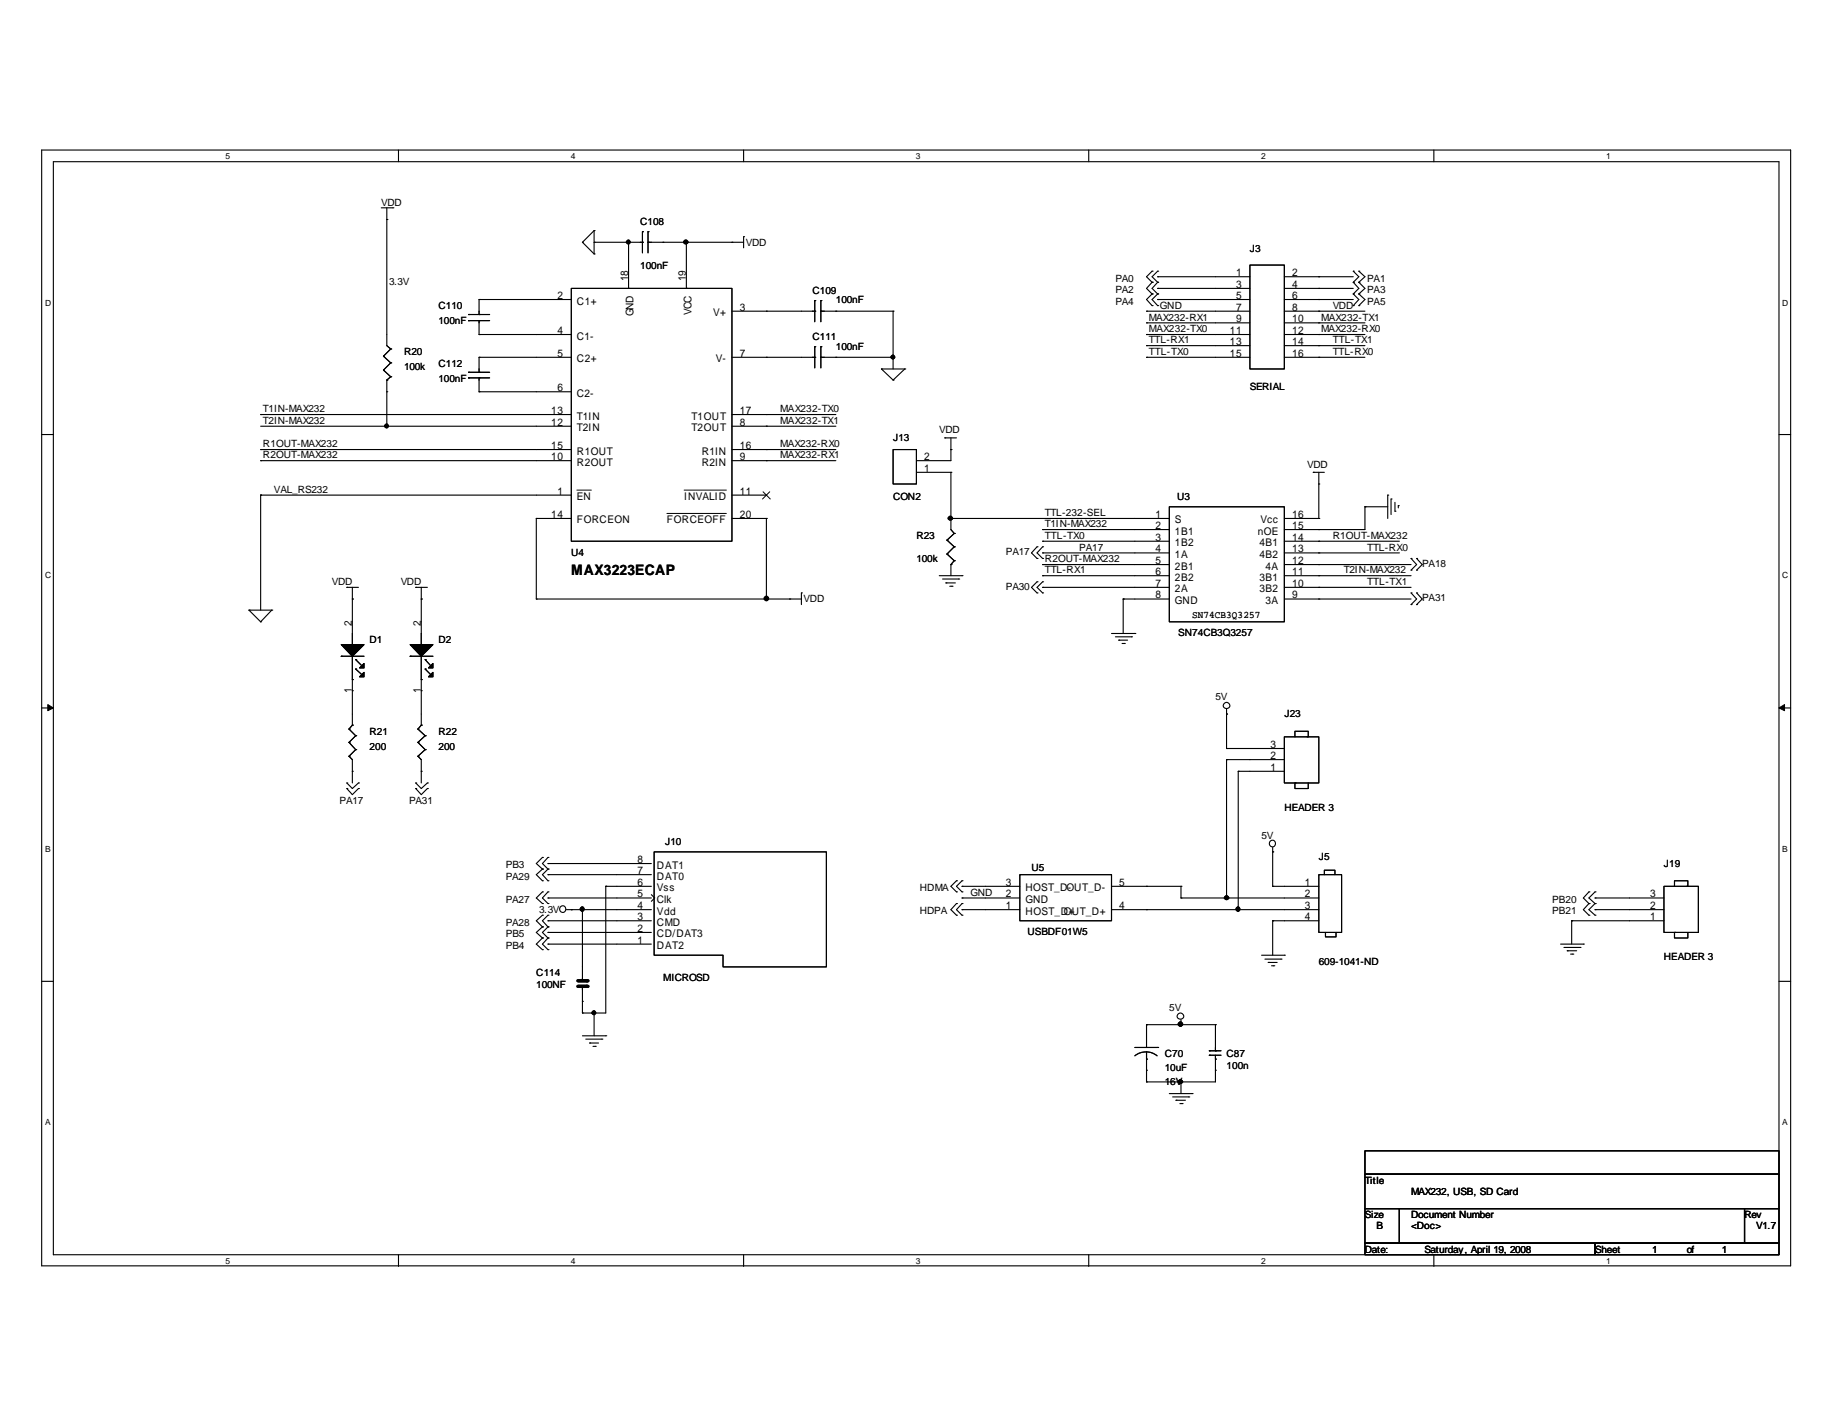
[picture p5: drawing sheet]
<svg xmlns="http://www.w3.org/2000/svg" width="279mm" height="216mm" viewBox="0 0 279 216" stroke-linecap="round" stroke-linejoin="round" font-family="sans-serif">
<g fill="none" stroke="#000" stroke-width=".17">
<path d="M6.3 22.9h266.5v170h-266.5zM8.1 24.6h262.9v166.6h-262.9zM58.1 31.7h1.8M58.9 33.4h.1M58.9 31.7v21l.6 .5M59.9 31.7h.1M60.7 22.9v1.7M88.7 36.9h.1M88.7 36.9l1.8 1.8M90.5 36.9h.1M90.5 35.1h.1M90.5 38.7h.1"/>
<path d="M90.5 36.9h7.4M90.5 35.1v3.6M90.5 35.1l-1.8 1.8M95.8 36.9h.1M95.8 36.9v7M97.9 36.9h.1M97.9 35.3h.1M97.9 35.3v3.2M98.7 35.3h.1M98.7 36.9h.1M98.7 36.9h14.6M98.7 35.3v3.2"/>
<path d="M101 36.9h.1M104.6 36.9h.1M104.6 36.9v7M111.5 36.9h.1M113.3 36.1h.1M113.3 22.9v1.7M113.3 36.1v1.7M165.9 22.9v1.7M218.4 22.9v1.7M58.4 54.3h.1M58.4 56.4h.1M58.4 54.3l1.1 1"/>
<path d="M58.4 56.4l1.1 1M58.9 59.7h.1M58.9 57.9h.1M58.9 57.9v7M59.5 53.2h.1M59.5 55.3h.1M59.5 57.4h.1M59.5 53.2l-1.1 1.1M59.5 55.3l-1.1 1.1M59.5 57.4l-.6 .5M71.4 47.9h.1M71.4 48.9h.1"/>
<path d="M71.4 56.7h.1M71.4 57.6h.1M71.4 47.9h3.2M71.4 48.9h3.2M71.4 56.7h3.2M71.4 57.6h3.2M73 59.7h.1M73 45.6h.1M73 51h.1M73 54.4h.1M73 48.9h.1M73 47.9h.1"/>
<path d="M73 57.6h.1M73 56.7h.1M73 54.4h14M73 59.7h14M73 45.6h14M73 51h14M73 45.6v2.3M73 48.9v2.1M73 54.4v2.3M73 57.6v2.1M87 43.9h24.5v38.6h-24.5zM95.8 43.9h.1"/>
<path d="M104.6 43.9h.1M111.5 47.4h12.6M111.5 54.4h12.6M116.8 47.4h.1M116.8 54.4h.1M124.1 54.4h.1M124.1 52.8h.1M124.1 47.4h.1M124.1 45.8h.1M124.1 45.8v3.2M124.1 52.8v3.2M125.1 52.8h.1"/>
<path d="M125.1 54.4h.1M125.1 45.8h.1M125.1 47.4h.1M125.1 47.4h11M125.1 54.4h11M125.1 45.8v3.2M125.1 52.8v3.2M127.3 47.4h.1M127.3 54.4h.1M134.3 56.2h.1M134.3 56.2h3.5M134.3 56.2l1.8 1.7"/>
<path d="M136.1 54.4h.1M136.1 47.4h.1M136.1 57.9h.1M136.1 47.4v8.8M137.8 56.2h.1M137.8 56.2l-1.7 1.7M174.7 47.4h.1M174.7 51h.1M174.7 49.2h.1M174.7 54.4h.1M174.7 52.7h.1M174.7 47.4h15.7"/>
<path d="M174.7 54.4h15.7M174.7 51h15.7M174.7 49.2h15.7M174.7 52.7h15.7M175.5 41.3h.1M175.5 43h.1M175.5 44.8h.1M175.5 46.6h.1M175.5 41.3l-.8 .9 .8 .8M175.5 43l-.8 .9 .8 .9M175.5 44.8l-.8 .8 .8 1M176.4 42.2h.1"/>
<path d="M176.4 43.9h.1M176.4 45.6h.1M176.4 41.3h.1M176.4 43h.1M176.4 44.8h.1M176.4 46.6h.1M176.4 45.6h14M176.4 42.2h14M176.4 43.9h14M176.4 41.3l-.9 .9 .9 .8M176.4 43l-.9 .9 .9 .9M176.4 44.8l-.9 .8 .9 1"/>
<path d="M190.4 40.4h5.3v15.8h-5.3zM195.7 47.4h12.2M195.7 54.4h12.2M195.7 45.6h10.5M195.7 51h12.2M195.7 42.2h10.5M195.7 43.9h10.5M195.7 49.2h12.2M195.7 52.7h12.2M200.9 42.2h.1M200.9 43.9h.1M200.9 45.6h.1"/>
<path d="M200.9 47.4h.1M200.9 51h.1M200.9 49.2h.1M200.9 54.4h.1M200.9 52.7h.1M206.2 41.3h.1M206.2 43h.1M206.2 44.8h.1M206.2 46.6h.1M206.2 41.3l.8 .9-.8 .8M206.2 43l.8 .9-.8 .9M206.2 44.8l.8 .8-.8 1"/>
<path d="M207 41.3h.1M207 43h.1M207 44.8h.1M207 46.6h.1M207 41.3l.9 .9-.9 .8M207 43l.9 .9-.9 .9M207 44.8l.9 .8-.9 1M6.3 66.2h1.8M39.7 75.4h.1M39.7 68.5h.1M39.7 70.2h.1M39.7 63.2h.1"/>
<path d="M39.7 68.5h47.3M39.7 63.2h47.3M39.7 64.9h47.3M39.7 70.2h47.3M39.7 75.4h47.3M39.7 75.4v17.6M58.9 64.9h.1M81.7 79h.1M81.7 79v12.3M81.7 79h5.3M111.5 68.5h15.8M111.5 63.2h15.8"/>
<path d="M111.5 64.9h15.8M111.5 70.2h15.8M111.5 75.4h5.3M111.5 79h5.3M116.8 68.5h.1M116.8 63.2h.1M116.8 64.9h.1M116.8 79h.1M116.8 70.2h.1M116.8 79v12.3M136.1 68.5h3.5v5.2h-3.5zM139.6 72h5.3"/>
<path d="M143.9 66.7h.1M143.9 66.7h1.8M144.9 79h.1M144.9 68.5h.1M144.9 72h.1M144.9 66.7v3.5h-5.3M144.9 79h33.2M144.9 72v8.7l.5 .6M178.1 77.2h17.6v17.5h-17.6zM195.7 79h5.2M200.1 72h.1M200.1 72h1.7"/>
<path d="M200.9 79h.1M200.9 73.7h.1M200.9 72v7M207.9 77.2h.1M207.9 77.2v3.5h-12.2M207.9 77.2h3.5M211.4 75.4h.1M211.4 75.4v3.6M211.9 76h.1M211.9 76v2.4M212.5 77.9h.1M212.5 76.5v1.4"/>
<path d="M213 77h.1M213 77v.4M271 66.2h1.8M37.9 93h.1M37.9 93h3.5M37.9 93l1.8 1.7M39.7 94.7h.1M41.4 93h.1M41.4 93l-1.7 1.7M52 100h.1M52 100h3.5M52.8 89.5h.1"/>
<path d="M52.8 89.5h1.8M53.7 91.3h.1M53.7 98.2h.1M53.7 89.5v8.7M53.7 100v10.5M62.5 100h.1M62.5 100h3.5M63.3 89.5h.1M63.3 89.5h1.8M64.2 91.3h.1M64.2 98.2h.1M64.2 89.5v8.7"/>
<path d="M64.2 100v10.5M81.7 91.3h.1M81.7 91.3h40.4M116.8 91.3h.1M120.3 91.3h.1M122.1 90.3h.1M122.1 90.3v1.8M143.1 87.7h3.5M143.6 88.2h2.4M144.1 88.8h.1M144.1 88.8h1.4M144.3 82.3h.1"/>
<path d="M144.3 84.4h.1M144.3 82.3l1.1 1M144.3 84.4l1.1 1M144.7 89.3h.3M144.9 86h.1M144.9 86v1.7M145 89.3h.1M145.4 81.3h.1M145.4 83.3h.1M145.4 85.4h.1M145.4 81.3l-1.1 1M145.4 83.3l-1.1 1.1"/>
<path d="M145.4 85.4l-.5 .6M146 88.2h.1M146.6 87.7h.1M158 88.6h.1M158 90.3h.1M158 83.3h.1M158 85.1h.1M158 88.6l-.9 .9 .9 .8M158 83.3l-.9 .9 .9 .9M158.8 89.5h.1M158.8 86h.1M158.8 87.7h.1"/>
<path d="M158.8 80.7h.1M158.8 84.2h.1M158.8 82.5h.1M158.8 88.6h.1M158.8 90.3h.1M158.8 83.3h.1M158.8 85.1h.1M158.8 80.7h19.3M158.8 86h19.3M158.8 82.5h19.3M158.8 84.2h19.3M158.8 89.5h19.3"/>
<path d="M158.8 87.7h19.3M158.8 88.6l-.8 .9 .8 .8M158.8 83.3l-.8 .9 .8 .9M169.3 96.5h3.6M169.9 97h2.5M170.4 97.5h.1M170.4 97.5h1.4M170.9 98h.4M171.1 91.3h.1M171.1 91.3h7M171.1 91.3v5.2M171.3 98h.1"/>
<path d="M172.4 97h.1M172.9 96.5h.1M195.7 91.3h19.3M195.7 86h19.3M195.7 82.5h17.5M195.7 84.2h17.5M195.7 89.5h19.3M195.7 87.7h19.3M200.9 80.7h.1M200.9 86h.1M200.9 82.5h.1M200.9 84.2h.1"/>
<path d="M200.9 91.3h.1M200.9 89.5h.1M200.9 87.7h.1M215 86.9h.1M215 85.1h.1M215 92.1h.1M215 90.3h.1M215 85.1l.8 .9-.8 .9M215 90.3l.8 1-.8 .8M215.8 86.9h.1M215.8 85.1h.1M215.8 92.1h.1"/>
<path d="M215.8 90.3h.1M215.8 85.1l.9 .9-.9 .9M215.8 90.3l.9 1-.9 .8M6.3 107.9h1.8M52.8 119.3h.1M52.8 119.3l.9 .8 .9-.8M53.2 115.2h.1M53.2 113.1h.1M53.2 111.1h.1M53.2 115.2l.5 .5v3.6M53.2 113.1l1 1.1M53.2 111.1l1 1"/>
<path d="M53.7 105.2h.1M53.7 117.5h.1M53.7 110.5h.1M53.7 103.5h.1M53.7 110.5l-.5 .6M54.2 114.2h.1M54.2 112.1h.1M54.2 100.5h.1M54.2 101.9h.1M54.2 114.2l-1 1M54.2 112.1l-1 1M54.2 100.5l.9 .9"/>
<path d="M54.2 101.9l.9 .9M54.6 119.3h.1M63.3 119.3h.1M63.3 119.3l.9 .8 .9-.8M63.7 115.2h.1M63.7 113.1h.1M63.7 111.1h.1M63.7 115.2l.5 .5v3.6M63.7 113.1l1.1 1.1M63.7 111.1l1.1 1M64.2 105.2h.1M64.2 117.5h.1"/>
<path d="M64.2 110.5h.1M64.2 103.5h.1M64.2 110.5l-.5 .6M64.8 114.2h.1M64.8 112.1h.1M64.8 100.5h.1M64.8 101.9h.1M64.8 114.2l-1.1 1M64.8 112.1l-1.1 1M64.8 100.5l.8 .9M64.8 101.9l.8 .9M65.1 119.3h.1"/>
<path d="M186.9 108.8h.1M186.9 114h.1M186.9 115.7h.1M186.9 108v6M186.9 115.7v21.1M186.9 114h8.8M186.9 115.7h8.8M188.6 117.5h.1M188.6 117.5h7.1M188.6 117.5v21.1M195.7 112.3h5.2v7h-5.2zM197.3 112.3v-.9h2v.9h-.2"/>
<path d="M197.4 119.3h-.1v.8h2v-.8M271 107.9h1.8M52.8 120.1h.1M52.8 120.1l.9 1 .9-1M54.6 120.1h.1M63.3 120.1h.1M63.3 120.1l.9 1 .9-1M65.1 120.1h.1M82.6 139.4h.1M82.6 130.6h.1M82.6 132.4h.1M82.6 134.2h.1"/>
<path d="M82.6 135.9h.1M82.6 137.7h.1M82.6 139.4l-.9 .9 .9 .9M82.6 130.6l-.9 1 .9 .8M82.6 132.4l-.9 .9 .9 .9M82.6 135.9l-.9 .9 .9 .9M83.5 131.6h.1M83.5 133.3h.1M83.5 136.8h.1M83.5 139.4h.1M83.5 130.6h.1M83.5 132.4h.1"/>
<path d="M83.5 134.2h.1M83.5 135.9h.1M83.5 137.7h.1M83.5 131.6h15.7M83.5 133.3h15.7M83.5 136.8h15.7M83.5 139.4l-.9 .9 .9 .9M83.5 130.6l-.9 1 .9 .8M83.5 132.4l-.9 .9 .9 .9M83.5 135.9l-.9 .9 .9 .9M86.3 138.6h12.9M87 138.6h.1"/>
<path d="M88.7 138.6h.1M88.7 138.6v10.8M92.3 135h.1M92.3 135h6.9M92.3 135v19.3h-3.6M99.2 136.3l.5 .5-.5 .5M99.7 129.8h26.2v17.5h-15.7v-1.8h-10.5zM145.7 134.2h.1M145.7 135.9h.1M145.7 137.7h.1M145.7 139.4h.1M145.7 134.2l-.8 .8 .8 .9"/>
<path d="M145.7 137.7l-.8 .9 .8 .8M146.6 136.8h.1M146.6 138.6h.1M146.6 135h.1M146.6 134.2h.1M146.6 135.9h.1M146.6 137.7h.1M146.6 139.4h.1M146.6 135h8.8M146.6 138.6h8.8M146.6 136.8h8.8M146.6 134.2l-.9 .8 .9 .9"/>
<path d="M146.6 137.7l-.9 .9 .9 .8M155.4 133.3h13.9v7h-13.9zM169.3 135h10.6M169.3 138.6h31.6M174.7 135h.1M174.7 138.6h.1M179.9 135h.1M179.9 136.8h.1M179.9 136.8h21M179.9 135v1.8M186.9 136.8h.1M188.6 138.6h.1"/>
<path d="M193.9 135h.1M193.9 129.8h.1M193.9 135h7M193.9 129.1v5.9M200.9 133.3h3.5v8.8h-3.5zM201.8 133.3v-.7h1.6v.7M242.1 137.7h.1M242.1 139.4h.1M242.1 135.9h.1M242.1 137.7l-.9 .9 .9 .8M242.1 135.9l-.9 .9 .9 .9M243 136.8h.1"/>
<path d="M243 138.6h.1M243 137.7h.1M243 139.4h.1M243 135.9h.1M243 138.6h10.5M243 136.8h10.5M243 137.7l-.9 .9 .9 .8M243 135.9l-.9 .9 .9 .9M253.5 135h5.2v7.1h-5.2zM255.1 135v-.8h2v.8h-.1M6.3 149.5h1.8M82.6 142.9h.1"/>
<path d="M82.6 144.7h.1M82.6 141.2h.1M82.6 142.9l-.9 .9 .9 .9M82.6 141.2l-.9 .9 .9 .8M83.5 143.8h.1M83.5 142.1h.1M83.5 140.3h.1M83.5 142.9h.1M83.5 144.7h.1M83.5 141.2h.1M83.5 143.8h15.7M83.5 142.1h15.7"/>
<path d="M83.5 140.3h15.7M83.5 142.9l-.9 .9 .9 .9M83.5 141.2l-.9 .9 .9 .8M88.7 152.6h.1M88.7 154.3h.1M88.7 149.4h.1M88.7 150.3h.1M88.7 150.3v4M88.7 157.8h3.6M89.2 158.3h2.5M89.8 158.9h.1M89.8 158.9h1.4"/>
<path d="M90.3 159.4h.4M90.5 154.3h.1M90.5 154.3v3.5M90.7 159.4h.1M91.7 158.3h.1M92.3 157.8h.1M172.9 159.6h3.5M174.7 156.1h.1M174.7 156.1v3.5M174.7 156.1h10.5M176.4 159.6h.1M179.9 156.1h.1"/>
<path d="M179.9 155.4v.7M185.2 156.1h.1M185.2 156.1v4M192.2 145.5h3.5M192.7 146.1h2.5M193.2 146.6h.1M193.2 146.6h1.4M193.7 147.2h.4M193.9 140.3h.1M193.9 140.3h7M193.9 140.3v5.2M194.1 147.2h.1"/>
<path d="M195.2 146.1h.1M195.7 145.5h.1M201.9 142.1v.6h1.6v-.6M237.7 143.8h3.5M238.3 144.4h2.4M238.8 144.9h.1M238.8 144.9h1.4M239.3 145.4h.3M239.4 140.3h.1M239.4 140.3h14.1M239.4 140.3v3.5M239.6 145.4h.1"/>
<path d="M240.7 144.4h.1M241.2 143.8h.1M255.3 142.1h-.2v.8h2v-.8M271 149.5h1.8M174.7 163.1h.1M174.7 164.8h.1M174.7 161.4h.1M174.7 160.3l.9 .2 .7 .4M174.7 160.3l-.8 .1-1 .5M174.7 160.3v4.5M178.1 166.6h3.5M178.6 167.1h2.5"/>
<path d="M179.2 167.6h.1M179.2 167.6h1.4M179.7 168.1h.4M179.9 164.8h.1M179.9 164.8v1.8M180.1 168.1h.1M181.1 167.1h.1M181.6 166.6h.1M184.2 160.1h.1M184.2 160.8h.1M184.2 160.1h1.8M184.2 160.8h1.8"/>
<path d="M185.2 163.1h.1M185.2 161.4h.1M185.2 160.1h.1M185.2 160.8v4h-10.5M207.9 175.3h63.1v3.6h-63.1zM207.9 178.9h63.1v5.2h-63.1zM60.7 191.2v1.8M113.3 191.2v1.8M165.9 191.2v1.8M207.9 184.1h5.3v5.3h-5.3zM207.9 189.4h35.1v1.8h-35.1zM213.2 184.1h52.6v5.3h-52.6z"/>
<path d="M218.4 191.2v1.8M243 189.4h28v1.8h-28zM265.8 184.1h5.2v5.3h-5.2z"/>
<circle cx="186.9" cy="107.5" r=".48"/>
<circle cx="85.7" cy="138.5" r=".49"/>
<circle cx="193.8" cy="128.5" r=".49"/>
<circle cx="179.9" cy="154.8" r=".48"/>
</g>
<g fill="#000" stroke="#000" stroke-width=".15">
<path d="M7.3 107.4l.8 .5-.8 .4z" fill-rule="evenodd"/>
<path d="M271 107.9l.9-.5v.9z" fill-rule="evenodd"/>
</g>
<g fill="#000" stroke="#000" stroke-width=".17">
<path d="M52 98.2h3.5l-1.8 1.8z" fill-rule="evenodd"/>
<path d="M52 98.2h3.5l-1.8 1.8z" fill-rule="evenodd"/>
<path d="M62.5 98.2h3.5l-1.8 1.8z" fill-rule="evenodd"/>
<path d="M62.5 98.2h3.5l-1.8 1.8z" fill-rule="evenodd"/>
<path d="M55.5 101.1v.7h-.7z" fill-rule="evenodd"/>
<path d="M55.5 102.4v.7h-.7z" fill-rule="evenodd"/>
<path d="M55.5 101.1v.7h-.7z" fill-rule="evenodd"/>
<path d="M55.5 102.4v.7h-.7z" fill-rule="evenodd"/>
<path d="M66 101.1v.7h-.7z" fill-rule="evenodd"/>
<path d="M65.3 103.1l.7-.7v.7z" fill-rule="evenodd"/>
<path d="M66 101.1v.7h-.7z" fill-rule="evenodd"/>
<path d="M65.3 103.1l.7-.7v.7z" fill-rule="evenodd"/>
<circle cx="95.7" cy="36.9" r=".29"/>
<circle cx="104.5" cy="36.9" r=".31"/>
<circle cx="136" cy="54.4" r=".29"/>
<circle cx="58.9" cy="64.9" r=".29"/>
<circle cx="144.8" cy="79" r=".31"/>
<circle cx="116.8" cy="91.2" r=".33"/>
<circle cx="88.7" cy="138.5" r=".31"/>
<circle cx="186.9" cy="136.8" r=".31"/>
<circle cx="188.6" cy="138.5" r=".31"/>
<circle cx="90.5" cy="154.3" r=".29"/>
<circle cx="179.8" cy="156" r=".33"/>
<circle cx="179.9" cy="164.8" r=".31"/>
</g>
<path d="M88.1 149.4h1.3M88.1 150.3h1.3" fill="none" stroke="#000" stroke-width=".51"/>
<g fill="#000">
<circle cx="89.4" cy="150.3" r=".25"/>
<circle cx="89.4" cy="149.4" r=".25"/>
</g>
<path d="M87.9 74.7h2.2M101.6 78.2h9.1M104.2 74.7h6.5M116.2 74.9l1.1 1.1M117.3 74.9l-1.1 1.1" fill="none" stroke="#000" stroke-width=".15"/>
<text font-size="2.2" x="87" y="87.6">MAX3223ECAP</text>
<g font-size="1.6">
<text x="84.9" y="45.6">2</text>
<text x="87.9" y="46.4">C1+</text>
<text x="95.7" y="42.8" transform="rotate(-90 95.7 42.8)">18</text>
<text x="104.5" y="42.8" transform="rotate(-90 104.5 42.8)">19</text>
<text x="112.7" y="47.3">3</text>
<text x="188.3" y="42.1">1</text>
<text x="188.3" y="43.9">3</text>
<text x="188.3" y="45.6">5</text>
<text x="188.3" y="47.3">7</text>
<text x="196.8" y="42.1">2</text>
<text x="196.8" y="43.9">4</text>
<text x="196.8" y="45.6">6</text>
<text x="196.8" y="47.3">8</text>
<text x="84.9" y="50.9">4</text>
<text x="87.9" y="51.7">C1-</text>
<text x="96.5" y="48.2" transform="rotate(-90 96.5 48.2)">GND</text>
<text x="105.3" y="48" transform="rotate(-90 105.3 48)">VCC</text>
<text x="108.6" y="48.2">V+</text>
<text x="187.4" y="50.9">11</text>
<text x="187.4" y="52.6">13</text>
<text x="188.3" y="49.1">9</text>
<text x="196.8" y="49.1">10</text>
<text x="196.8" y="50.9">12</text>
<text x="196.8" y="52.6">14</text>
<text x="84.9" y="54.4">5</text>
<text x="84.9" y="59.6">6</text>
<text x="87.9" y="55.2">C2+</text>
<text x="109.1" y="55.2">V-</text>
<text x="112.7" y="54.4">7</text>
<text x="187.4" y="54.4">15</text>
<text x="196.8" y="54.4">16</text>
<text x="84" y="63.1">13</text>
<text x="84" y="64.9">12</text>
<text x="87.9" y="63.9">T1IN</text>
<text x="87.9" y="65.7">T2IN</text>
<text x="87.9" y="60.5">C2-</text>
<text x="105.3" y="63.9">T1OUT</text>
<text x="105.3" y="65.7">T2OUT</text>
<text x="112.7" y="63.1">17</text>
<text x="112.7" y="64.9">8</text>
<text x="84" y="68.4">15</text>
<text x="84" y="70.1">10</text>
<text x="87.9" y="69.3">R1OUT</text>
<text x="87.9" y="71">R2OUT</text>
<text x="106.9" y="69.3">R1IN</text>
<text x="106.9" y="71">R2IN</text>
<text x="112.7" y="68.4">16</text>
<text x="112.7" y="70.1">9</text>
<text x="140.8" y="71.9">1</text>
<text x="140.8" y="70.1">2</text>
<text x="84.9" y="75.4">1</text>
<text x="87.9" y="76.2">EN</text>
<text x="104.2" y="76.2">INVALID</text>
<text x="112.7" y="75.4">11</text>
<text x="84" y="78.9">14</text>
<text x="87.9" y="79.8">FORCEON</text>
<text x="101.6" y="79.8">FORCEOFF</text>
<text x="112.7" y="78.9">20</text>
<text x="176" y="78.9">1</text>
<text x="176" y="80.6">2</text>
<text x="176" y="82.4">3</text>
<text x="179" y="79.8">S</text>
<text x="179" y="81.4">1B1</text>
<text x="179" y="83.2">1B2</text>
<text x="191.6" y="81.4">nOE</text>
<text x="191.9" y="83.2">4B1</text>
<text x="192" y="79.8">Vcc</text>
<text x="196.9" y="78.9">16</text>
<text x="196.9" y="80.6">15</text>
<text x="196.9" y="82.4">14</text>
<text x="176" y="84.2">4</text>
<text x="176" y="85.9">5</text>
<text x="176" y="87.6">6</text>
<text x="176" y="89.4">7</text>
<text x="179" y="85">1A</text>
<text x="179" y="86.8">2B1</text>
<text x="179" y="88.5">2B2</text>
<text x="191.9" y="85">4B2</text>
<text x="191.9" y="88.5">3B1</text>
<text x="192.8" y="86.8">4A</text>
<text x="196.9" y="85.9">12</text>
<text x="196.9" y="84.2">13</text>
<text x="196.9" y="87.6">11</text>
<text x="196.9" y="89.4">10</text>
<text x="53.6" y="95.3" transform="rotate(-90 53.6 95.3)">2</text>
<text x="64.1" y="95.3" transform="rotate(-90 64.1 95.3)">2</text>
<text x="176" y="91.2">8</text>
<text x="179" y="90.3">2A</text>
<text x="179" y="92">GND</text>
<text x="191.9" y="90.3">3B2</text>
<text x="192.8" y="92">3A</text>
<text x="196.9" y="91.2">9</text>
<text x="53.6" y="105.6" transform="rotate(-90 53.6 105.6)">1</text>
<text x="64.1" y="105.6" transform="rotate(-90 64.1 105.6)">1</text>
<text x="193.5" y="114">3</text>
<text x="193.5" y="117.4">1</text>
<text x="193.5" y="115.7">2</text>
<text x="97.1" y="131.5">8</text>
<text x="97.1" y="136.7">5</text>
<text x="97.1" y="135">6</text>
<text x="97.1" y="133.2">7</text>
<text x="100.1" y="137.6">Clk</text>
<text x="100.1" y="135.8">Vss</text>
<text x="100.1" y="134">DAT0</text>
<text x="100.1" y="132.3">DAT1</text>
<text x="153.2" y="135">3</text>
<text x="153.2" y="136.7">2</text>
<text x="156.2" y="135.8">HOST_D-OUT_D-</text>
<text x="156.2" y="137.6">GND</text>
<text x="170.5" y="135">5</text>
<text x="198.8" y="135">1</text>
<text x="198.8" y="136.7">2</text>
<text x="251.4" y="136.7">3</text>
<text x="97.1" y="143.8">1</text>
<text x="97.1" y="142">2</text>
<text x="97.1" y="140.2">3</text>
<text x="97.1" y="138.5">4</text>
<text x="100.1" y="142.8">CD/DAT3</text>
<text x="100.1" y="141.1">CMD</text>
<text x="100.1" y="139.4">Vdd</text>
<text x="153.2" y="138.5">1</text>
<text x="156.2" y="139.4">HOST_D+</text>
<text x="162.1" y="139.4">OUT_D+</text>
<text x="170.5" y="138.5">4</text>
<text x="198.8" y="138.5">3</text>
<text x="198.8" y="140.2">4</text>
<text x="251.4" y="140.2">1</text>
<text x="251.4" y="138.5">2</text>
<text x="100.1" y="144.6">DAT2</text>
</g>
<g font-size="1.5">
<text x="58.1" y="31.3">VDD</text>
<text x="97.5" y="34.3">C108</text>
<text x="97.5" y="41">100nF</text>
<text x="113.6" y="37.5">VDD</text>
<text x="190.4" y="38.4">J3</text>
<text x="59.3" y="43.4">3.3V</text>
<text x="66.8" y="47.1">C110</text>
<text x="123.8" y="44.8">C109</text>
<text x="127.3" y="46.2">100nF</text>
<text x="169.9" y="42.9">PA0</text>
<text x="169.9" y="44.6">PA2</text>
<text x="169.9" y="46.4">PA4</text>
<text x="176.7" y="47.1">GND</text>
<text x="203" y="47.1">VDD</text>
<text x="208.3" y="42.9">PA1</text>
<text x="208.3" y="44.6">PA3</text>
<text x="208.3" y="46.4">PA5</text>
<text x="66.8" y="49.4">100nF</text>
<text x="123.8" y="51.8">C111</text>
<text x="127.3" y="53.3">100nF</text>
<text x="175" y="50.6">MAX232-TX0</text>
<text x="175" y="48.9">MAX232-RX1</text>
<text x="175" y="52.3">TTL-RX1</text>
<text x="201.3" y="50.6">MAX232-RX0</text>
<text x="201.3" y="48.9">MAX232-TX1</text>
<text x="203" y="52.3">TTL-TX1</text>
<text x="61.6" y="54.1">R20</text>
<text x="61.6" y="56.4">100k</text>
<text x="66.8" y="55.9">C112</text>
<text x="66.8" y="58.2">100nF</text>
<text x="175" y="54.1">TTL-TX0</text>
<text x="190.4" y="59.4">SERIAL</text>
<text x="203" y="54.1">TTL-RX0</text>
<text x="40" y="62.8">T1IN-MAX232</text>
<text x="40" y="64.6">T2IN-MAX232</text>
<text x="118.9" y="62.8">MAX232-TX0</text>
<text x="118.9" y="64.6">MAX232-TX1</text>
<text x="40" y="68.2">R1OUT-MAX232</text>
<text x="40" y="69.8">R2OUT-MAX232</text>
<text x="118.9" y="68.2">MAX232-RX0</text>
<text x="118.9" y="69.8">MAX232-RX1</text>
<text x="136.1" y="67.2">J13</text>
<text x="143.1" y="66">VDD</text>
<text x="199.1" y="71.3">VDD</text>
<text x="41.7" y="75.1">VAL_RS232</text>
<text x="136.1" y="76.2">CON2</text>
<text x="179.3" y="76.2">U3</text>
<text x="139.6" y="82.1">R23</text>
<text x="159.2" y="78.7">TTL-232-SEL</text>
<text x="159.2" y="80.3">T1IN-MAX232</text>
<text x="159.2" y="82.1">TTL-TX0</text>
<text x="164.4" y="83.9">PA17</text>
<text x="203" y="82.1">R1OUT-MAX232</text>
<text x="208.3" y="83.9">TTL-RX0</text>
<text x="50.5" y="89.2">VDD</text>
<text x="61" y="89.2">VDD</text>
<text x="87" y="84.8">U4</text>
<text x="139.6" y="85.7">100k</text>
<text x="153.2" y="89.8">PA30</text>
<text x="153.2" y="84.6">PA17</text>
<text x="159.2" y="85.7">R2OUT-MAX232</text>
<text x="159.2" y="87.4">TTL-RX1</text>
<text x="204.7" y="87.4">T2IN-MAX232</text>
<text x="208.3" y="89.2">TTL-TX1</text>
<text x="216.7" y="86.4">PA18</text>
<text x="122.4" y="91.8">VDD</text>
<text x="181.6" y="94.2">SN74CB3Q3257</text>
<text x="216.7" y="91.6">PA31</text>
<text x="56.3" y="98">D1</text>
<text x="66.8" y="98">D2</text>
<text x="179.5" y="96.9">SN74CB3Q3257</text>
<text x="185.2" y="106.7">5V</text>
<text x="56.3" y="111.9">R21</text>
<text x="66.8" y="111.9">R22</text>
<text x="195.7" y="109.3">J23</text>
<text x="56.3" y="114.2">200</text>
<text x="66.8" y="114.2">200</text>
<text x="51.7" y="122.5">PA17</text>
<text x="62.3" y="122.5">PA31</text>
<text x="195.7" y="123.5">HEADER 3</text>
<text x="101.3" y="128.8">J10</text>
<text x="192.2" y="127.8">5V</text>
<text x="200.9" y="131.1">J5</text>
<text x="77" y="132.2">PB3</text>
<text x="77" y="134">PA29</text>
<text x="77" y="137.6">PA27</text>
<text x="140.1" y="135.8">HDMA</text>
<text x="147.8" y="136.5">GND</text>
<text x="157.1" y="132.7">U5</text>
<text x="236.5" y="137.6">PB20</text>
<text x="253.5" y="132.1">J19</text>
<text x="77" y="142.8">PB5</text>
<text x="77" y="141.1">PA28</text>
<text x="82.1" y="139.1">3.3V</text>
<text x="140.1" y="139.3">HDPA</text>
<text x="156.5" y="142.4">USBDF01W5</text>
<text x="236.5" y="139.3">PB21</text>
<text x="77" y="144.5">PB4</text>
<text x="81.7" y="148.8">C114</text>
<text x="101" y="149.4">MICROSD</text>
<text x="200.9" y="147">609-1041-ND</text>
<text x="253.5" y="146.3">HEADER 3</text>
<text x="81.7" y="150.5">100NF</text>
<text x="178.1" y="154">5V</text>
<text x="177.5" y="161">C70</text>
<text x="186.9" y="161">C87</text>
<text x="177.5" y="163.2">10uF</text>
<text x="177.5" y="165.3">16V</text>
<text x="186.9" y="162.8">100n</text>
<text x="207.9" y="180.3">Title</text>
<text x="207.9" y="185.6">Size</text>
<text x="215" y="185.6">Document Number</text>
<text x="215" y="182">MAX232, USB, SD Card</text>
<text x="265.8" y="185.6">Rev</text>
<text x="207.9" y="190.8">Date:</text>
<text x="209.7" y="187.3">B</text>
<text x="215" y="187.3">&lt;Doc&gt;</text>
<text x="217" y="190.8">Saturday, April 19, 2008</text>
<text x="243" y="190.8">Sheet</text>
<text x="251.7" y="190.8">1</text>
<text x="257" y="190.8">of</text>
<text x="262.3" y="190.8">1</text>
<text x="267.5" y="187.3">V1.7</text>
</g>
<g font-size="1.3">
<text x="34.4" y="24.3">5</text>
<text x="87" y="24.3">4</text>
<text x="139.5" y="24.3">3</text>
<text x="192.1" y="24.3">2</text>
<text x="244.7" y="24.3">1</text>
<text x="6.9" y="46.6">D</text>
<text x="271.5" y="46.6">D</text>
<text x="6.9" y="88.1">C</text>
<text x="271.5" y="88.1">C</text>
<text x="6.9" y="129.8">B</text>
<text x="271.5" y="129.8">B</text>
<text x="6.9" y="171.4">A</text>
<text x="271.5" y="171.4">A</text>
<text x="34.4" y="192.6">5</text>
<text x="87" y="192.6">4</text>
<text x="139.5" y="192.6">3</text>
<text x="192.1" y="192.6">2</text>
<text x="244.7" y="192.6">1</text>
</g>
</svg>
